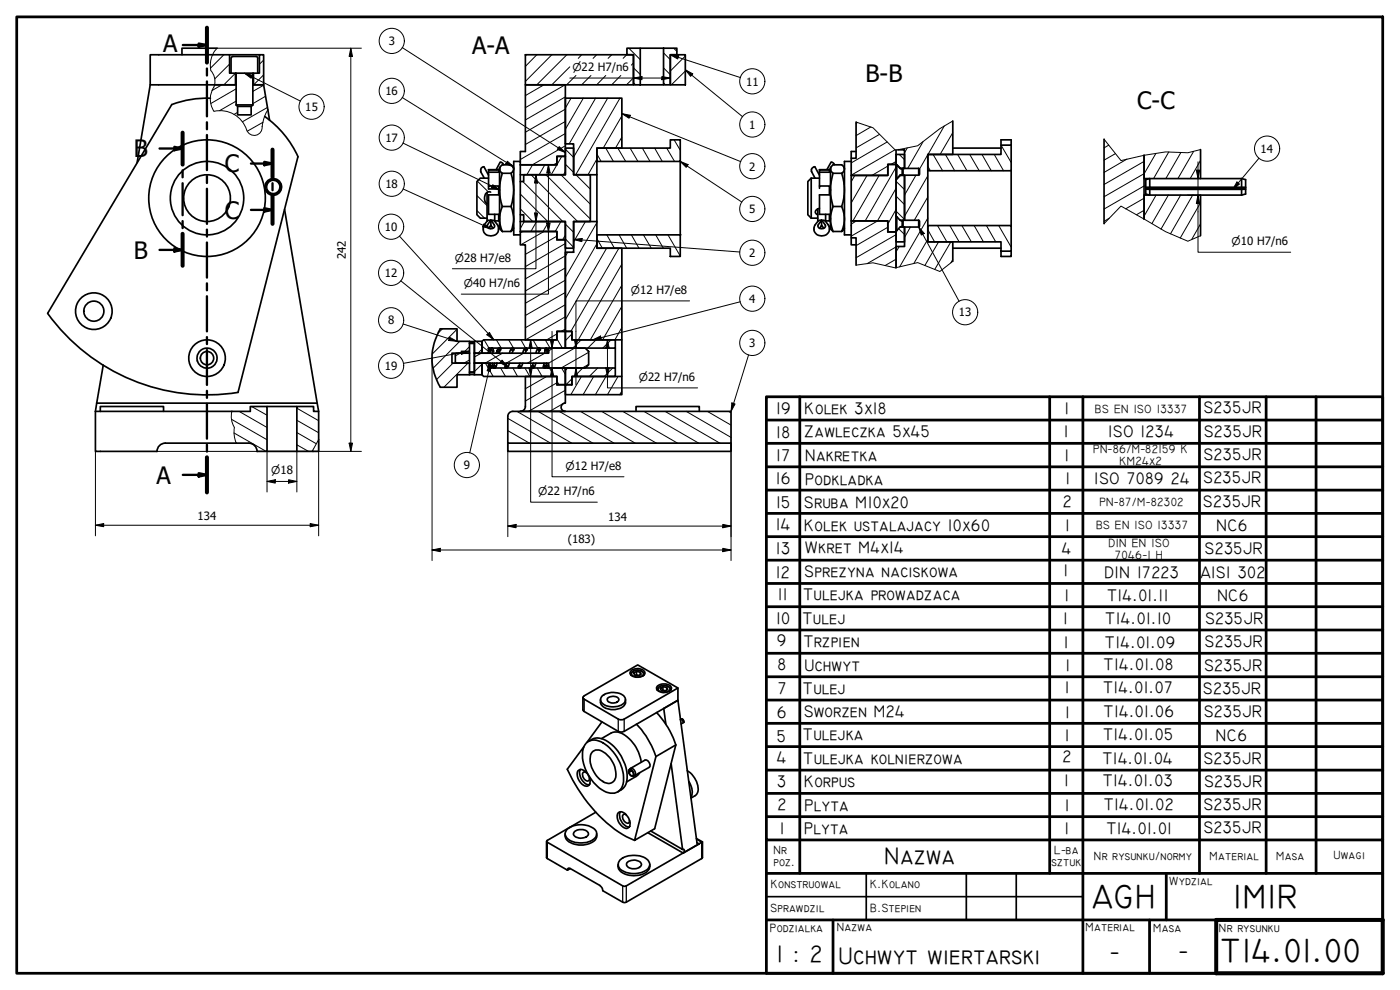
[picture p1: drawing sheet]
<svg xmlns="http://www.w3.org/2000/svg" width="420mm" height="297mm" viewBox="0 0 420 297" stroke-linecap="round" stroke-linejoin="round" font-family="sans-serif">
<!-- layer: Kreskowanie (ISO) -->
<g fill="none" stroke="#000" stroke-width=".3">
<path d="M67.2 16.4l-4 4M68.9 19.2l-4.4 4.5M79.1 18l-1.2 1.3M161.1 16.4l-3.4 3.5M165.6 16.4l-7.9 8M170.1 16.4l-9 9M174.6 16.4l-1.1 1.1M179.1 16.4l-1.1 1.1M183.6 16.4l-1.1 1.1M188.1 16.4l-1.1 1.1M188.7 14.5l3.5 3.4M190.1 18.8l-.6 .7"/>
<path d="M199.1 15.9l2.1 2M201.5 16.4l-.3 .4M202.2 14.5l.9 .9M205.7 16.8l-4.5 4.5M66.6 25.4l-3 1.8M70.7 22l-3.5 3.4M70.9 30.3l-5 2.9M70.9 26.7l-7.6 4.3M71.3 33.7l-1.1 .6M78.9 36.7l-4.7 2.7M79.1 22.5l-3 2.9M79.1 25.6l-3.2 1.8"/>
<path d="M79.7 28.9l-3.8 2.2M80.3 32.2l-7.6 4.4M163.3 25.4l-5.6 3.3M169.6 25.4l-11.9 6.9M169.7 36.4l-12 7M169.7 32.8l-12 6.9M169.7 29.1l-12 6.9M171 20.1l-5.4 5.3M171.4 29.4l-1.7 3M172.8 22.7l-2.7 2.7M175.1 29.4l-5.4 9.4M177.4 22.7l-2.8 2.7"/>
<path d="M178.8 29.4l-8 13.8M181.8 22.7l-2.7 2.7M182.4 29.4l-10.3 17.8-2.4-2.4M186.1 29.4l-13.3 23M186.3 22.7l-2.7 2.7M186.6 34.8l-5.6 9.6M190.1 23.4l-2.1 2M190.1 24.9l.7 .5M190.1 20.4l2.1 1.9M199.1 24.9l.6 .5M199.1 20.4l2.1 2M205.7 21.3l-4.2 4.1"/>
<path d="M257.4 36.8l-.5 .2M261.4 38.1l-4.5 2.6M283.4 37.8l-4.9 8.5M285.9 39.8l-3.8 6.5M143.1 58.7l3.1 3M143.3 54.3l3.3 3.3M156.1 58.2l8.3 8.3M156.1 49.5h.1M156.9 54.5l12 12M159.4 52.4l14 14.1M159.8 49.5l-1.7 2.9M163.5 49.5l-1.7 2.9"/>
<path d="M163.8 52.4l13.4 13.3M167.1 48.9l-1 .6M168.3 52.4l8.9 8.9M168.6 46.9l-3.2 5.5M169.7 43.7l-9.9 5.8M169.7 40.1l-13.6 7.8M169.7 49.3l2.4 2.4M169.7 51.5l-.6 .9M172.8 52.4l4.4 4.4M179.1 47.7l-2.6 4.7M179.1 46.2l1.3 2.2M181.8 44.4l2.3 4"/>
<path d="M185.4 44.4l2.4 4M186.6 41.1l-1.9 3.3M189.1 44.4l2.4 4M192.8 44.4l2.3 4M196.5 44.4l2.3 4M200.1 44.4l2.3 4M202.3 42l1.9 3.1M256.5 52.6l-1 1.9M260.2 52.6l-4.7 8.3M263.8 52.6l-7.8 13.7M264 40.3l-7.1 4.1M266.3 42.6l-10.8 6.3"/>
<path d="M266.4 49.8l-4.7 2.8M268.6 44.9l-13.1 7.7M268.9 48.4l-1.5 .9M268.9 58.9l2.6 2.5M268.9 54.4l2.6 2.5M268.9 50.2l-9.2 16.1M268.9 56.5l-5.6 9.8M269.9 46.3l1.6 1.6M272.3 44.4l-.8 1.4M274.9 52.6l-3.4 5.9M277.1 42.5l-4.7 8M278.4 46.4l-2.4 4.3"/>
<path d="M278.4 52.8l-6.9 12.1M278.4 59.1l-4 7M278.4 49.9l.8 1.3M280 46.3l2.9 4.9M283.7 46.3l2.8 4.9M285.9 46.2l-.1 .1M287.4 46.3l2.8 4.9M291 46.3l2.9 4.9M294.7 46.3l2.8 4.9M298.4 46.3l2.8 4.9M300.4 43.5l3.1 5.3M332.7 43.5l-1.4 .9"/>
<path d="M334.8 46.1l-3.5 2M338.2 47.7l-6.9 4M343.3 59.5l-5.5 3.2M343.3 55.8l-12 6.9M343.3 52.1l-12 6.9M343.3 48.4l-12 7M346.9 46l-3.6 6.2M347 58.5l-3.7 6.4M350.6 58.5l-4.9 8.6M350.8 45.6l-4.6 8M354.3 58.5l-5.9 10.3M354.4 45.8l-4.5 7.8"/>
<path d="M357.9 58.5l-6.6 11.7M358.2 45.5l-4.7 8.1M360.3 48.1l-3.1 5.5M143.1 63.2l2.3 2.3M156.1 62.7l3.8 3.8M156.9 69.5l-.8 .3M157.4 66.5l-1.3 2.1M161 66.5l-1.7 3M163.3 69.5l-7 4M164.7 66.5l-1.8 3M167.1 70.9l-9.4 5.4M168.3 66.5l-1.7 3"/>
<path d="M169.7 76.8l-12 6.9M169.7 73.1l-12 6.9M169.7 71.7l2.4 2.5M169.7 67.2l2.4 2.5M169.7 70.5l-.9 1.4M170.4 75.7l-.7 1.2M175.7 66.5l-3.6 6.1M179.1 66.8l-9.4 16.4M179.1 73.1l-9.4 16.5M179.1 71.6l1.7 2.9M182.1 74.5l-12.4 21.4M182.1 70.5l2.3 4"/>
<path d="M185.7 74.5l-14.4 24.9M185.8 70.5l2.3 4M186.6 79.2l-13.1 22.8M189.5 70.5l2.3 4M193.1 70.5l2.4 4M196.8 70.5l2.3 4M200.5 70.5l3.7 6.3M204.2 70.5h.1M257 66.3l-1.5 .9M263.4 66.3l-7.9 4.6M266.4 68.2l-9.5 5.5M268.9 77.8l-3.3 1.9"/>
<path d="M268.9 74.1l-8.7 5M268.9 70.4l-12 6.9M268.9 72.3l.2 .3M268.9 63.4l2.6 2.4M268.9 62.9l-2.5 4.3M268.9 69.2l-.2 .4M269.7 68.6l1.8 1.7M269.9 74l-1 1.6M273.2 68.1l-1.7 3.1M278.4 65.5l-8.4 14.6M278.4 71.8l-4.1 7.2M278.4 68.9l2.1 3.7"/>
<path d="M281.4 67.7l2.8 4.9M281.7 72.6l-4.1 7.1M285.1 67.7l2.7 4.9M285.4 72.6l-4.9 8.2M285.9 77.9l-.5 1M288.7 67.7l2.8 4.9M292.4 67.7l2.7 4.9M296 67.7l2.8 4.9M299.7 67.7l3.8 6.5M300.4 75.3l.1 .1M303.3 67.7l.2 .1M332.9 65.5l-1.6 .9"/>
<path d="M343.3 63.1l-2.2 1.3M360.3 60.8l-6.1 10.6M360.3 67.2l-2.7 4.7M132.8 98.7l-1.3 1.2M137.2 98.8l-7.5 7.4M169.5 99.4l.2 .2M169.7 98.7l-1.3 .7M169.7 95l-12 7M169.7 91.4l-12 6.9M169.7 87.7l-12 7M169.7 84.1l-12 6.9M169.7 80.4l-12 6.9"/>
<path d="M186.6 85.6l-9.4 16.4M186.6 91.9l-5.8 10.1M186.6 98.3l-2.1 3.7M136 109l-5 4.9M138 102.4l-8 8.1M138.1 106l-1.4 .8M140.5 109l-7.3 7.2M140.9 108l-1.6 1M140.9 104l-1.9 2M142.5 102.4l-.1 .1M144.5 106l-2.1 1.1M144.7 104.8l-1.3 1.2"/>
<path d="M144.7 109.3l-2.3 2.2M145.3 102l1.4 2.4M145.7 109l2.3 4M146.6 104.6l.6 .4M146.6 110l.3 .1M147 109.9l.6 .3M147.6 104.4l.4 .2M148.1 109.9l.6 .3M149 102l1.4 2.4M149.6 104.6l.6 .4M150.2 110.4l1.5 2.6M150.8 106l-5.2 3"/>
<path d="M151.6 109.9l.6 .3M152.7 102l1.4 2.4M153.6 104.6l.6 .4M153.9 110.4l1.4 2.6M155.6 109.9l.6 .3M156.3 102l1.4 2.4M157.2 106l-5.2 3M157.5 110.4l1.5 2.6M157.5 104.6l.7 .4M157.7 113h.1M159.5 109.9l.6 .3M160 102l1.4 2.4"/>
<path d="M161.2 110.4l1.5 2.6M161.5 104.6l.6 .4M163.2 109.8l.6 .3M163.5 106l-5.2 3M163.6 102l1.5 2.4M163.7 104.6l.6 .4M164.1 113l-6.4 3.6M164.1 110.3l.2 .1M164.9 110.4l1.4 2.6M166.1 104.4l-1.4 .9M167.1 114.9l-9.4 5.4M167.1 100.2l-3 1.8"/>
<path d="M167.1 114.3l.7 1.1M167.1 101.6l1.7 2.8M168.5 110.4l1.2 1.9M169.7 117.1l-11.1 6.3M170.4 110.4l-.7 .8M171.6 113.7l-1.7 1.7M171.6 100.2l-1.9 2M172.5 104.4l-7.8 4.6M174.4 102l-2.5 2.4M174.5 113l-3.2 5.4M174.9 110.4l-2.5 2.6M176.7 109.3l-1.9 1.1"/>
<path d="M176.7 105.7l-8.3 4.7M178.2 113l-3.2 5.4M178.9 102l-2.5 2.4M179.4 110.4l-2.6 2.6M181.9 113l-3.2 5.4M183.4 102l-2.5 2.4M183.9 110.4l-2.5 2.6M185.5 113l-3.2 5.4M186.6 117.3l-.6 1.1M69.5 125.8l10.6 6.1M70.2 129.9l9.7 5.5M71.8 123.4l8.3 4.9"/>
<path d="M75.5 122l4.6 2.6M89.1 133.5l3.5 1.9M89.1 129.8l5.8 3.3M89.1 126.1l6.5 3.7M89.1 122.5l6.5 3.7M152.4 132.8l.1 .2M152.4 129.2l6.5 3.8M152.4 125.5l12.8 7.5M155.1 123.4l16.5 9.6M161.5 123.4l16.4 9.6M167.8 123.4l16.5 9.6M169.7 120.7l-4.7 2.7"/>
<path d="M174.2 123.4l16.4 9.6M180.5 123.4l16.5 9.6M186.9 123.4l16.4 9.6M193.2 123.4l16.5 9.6M199.6 123.4l16.4 9.6M205.9 123.4l13.5 7.8M212.3 123.4l7.1 4.2M218.6 123.4l.8 .5"/>
</g>
<!-- layer: Linia przerwania (ISO) -->
<path d="M63.8 16.4l-.5 1.3a5.6 5.6 0 0 0 1 5.2 5.6 5.6 0 0 1-.9 4.8 6.7 6.7 0 0 0 .8 5.7 8.4 8.4 0 0 1 9.8 5.6M65.2 14.5l-1.4 1.9M78.7 37.9a2.38 2.38 0 0 1-1.9 2.7 2.38 2.38 0 0 1-2.8-1.6M80.4 32.9l-1.2 2.6-.5 2.5M285.9 36.3l-3.8 2.3-6.7 5.1-6.7 1.4-6.7-6.8-5.1-1.7M331.3 41.8l5.1 6.4 6.9-1.6 6.5-1 6.7 .2 3.8-.9M285.9 78.4l-3.8 3.1-6.7-2.7-6.7 1.6-6.7-1.5-5.1 .7M331.3 67.1l5.1-5.3 13.4 7.7 6.7 2.9 3.8-1.7M69.6 123.4l-.2 1.4 .1 1.4 .8 2M70.3 128.2v2.1l.6 2.7M95.6 131.9l-1.9 3.5" fill="none" stroke="#000" stroke-width=".3"/>
<!-- layer: Widoczne (ISO) -->
<g fill="none" stroke="#000" stroke-width=".51">
<path d="M65.2 14.5h-10.6v1.9M68.9 16.4v5.6h.4M69.3 17.4v4.6M76.8 16.9h-6.9l-.5 .5M76.9 16.9l.4 .5M77.3 17.4v4.6M77.9 16.4h-32.8v9M157.7 16.4h32.4v9h-32.4zM188.2 14.5h4v10.9h-2.1v-9h-1.9zM192.2 14.5h6.9M199.1 14.5h4v1.9h-1.9v9h-2.1zM201.2 16.4h4.5v9h-4.5z"/>
<path d="M45.1 25.4h25.8M45.1 25.4l-4 23.4M63.2 29.5a30 30 0 0 0-11.6 1.9l-37.3 62.6M69.3 22h8M70.7 22v3.4h-6.3M70.8 22l.1 9.5M70.9 31.5l.4 .4h4.1l.5-.4M70.9 31.5h5M71.3 31.9v2.6h4.1v-2.6M75.9 25.4h3.2l1.8 10.7M75.9 22v9.5M76.1 22v3.4h3v-9h-1.2v5.6h-.6"/>
<path d="M79.4 34.9a30 30 0 0 1 10.1 12.2l-18.1 70.6M169.7 29.4h16.9v15h-7.5v8h-7v-9.2h-2.4zM192.2 25.4h6.9M256.9 36.6v10.9h-1.4v23.9h1.4v8.2M285.9 36.3v10h-7.5v26.3h7.5v5.8M79.5 56.2h.5a2 2 0 0 1 2.8-2 2 2 0 0 1 .6 3.3 2 2 0 0 1-3.3-.8M79.8 56.2a2.19 2.19 0 0 1 3-2.1 2.19 2.19 0 0 1 .7 3.6 2.19 2.19 0 0 1-3.6-.9M80.1 56.7l-.5 .1M146.2 57.7v8.7M146.6 51h3.1v.7h-3.1zM146.6 52.6l-1.4-2.6-.5 .2a1.18 1.18 0 0 0-.4 1.3l1.1 2M146.6 53.5h-2.5l-1 1v9.9l1 1.1h2.1"/>
<path d="M146.6 50.9v.1M146.6 51.7v4.1M146.6 50.9h3.3M147.3 57.6a1.59 1.59 0 0 0-1.6 .6 1.59 1.59 0 0 0-.3 1.6l.4 1 .4 .3M149.7 56.7h-3.1v-.9h3.1v2.7h-3.1v5.8h3.1v2h-1.2M150.1 50.2l-.2 .3v17.9l.8 1.1M150.7 52h2.7M151.1 49.5l-.4-.6-.6-.3-1.2 2.3M154 50.2l.2 .3M154.2 48.4h1.9v22.1h-1.9zM156.1 48.4v-2.9h1.6v-20.1h12v21.5h-2.6v2.6h-11h11v-2.6h2.6v5.5h-13.6M156.1 54.5h1.1v-2.1h12.5v-8h2.4v8h5.1v14.1h-5.1v8h-2.4v-8h-12.5v-2.1h-1.1"/>
<path d="M179.1 44.4h22.1v-2.4h3v6.4h-25.1zM179.1 52.4v14.1M204.2 48.4v22.1M243.5 53.5l-1.1 1v9.9l1.1 1.1M243.5 53.5v12M243.5 53.5h2.4M245.9 51h3v.7h-3zM245.9 56.5v-.7h3v2.7h-3v5.8h3v2h-1.1M245.9 52.6l-1.4-2.6-.5 .2a.99 .99 0 0 0-.4 1.3l1 2M245.9 50.9h3.3M245.9 50.9v.1M245.9 51.7v4.1"/>
<path d="M249.4 50.2l-.2 18.2 .8 1.1M250 52h2.6M250.4 49.5l-.3-.6-.7-.3-1.2 2.3M253.3 50.2l.1 .3M255.5 48.4h-2.1v22.1h2.1M256.9 45.5h-1.4v2M268.9 45v4.3h-2.5v3.3h-10.9h10.9v-3.3h2.5v20.3h-2.5v-3.3h-10.9h10.9v3.3h2.5v10.7v-6.3h2.6v-5.9v4.5h-2.6v-3.2l.3-.3M268.9 49.2l1.2 1.3M268.9 46.3h2.6v4.2h-1.4M269.1 49.5v4.1M269.5 44.9h2v5.6M270.1 50.5l-1.1-1 .1 4.1"/>
<path d="M270.1 52.6l-1.2 1.3v10.9l.3 .3M270.1 52.6l-1 1M270.1 52.6h.1M270.2 50.5l.3 .2M270.5 50.7h.3M270.5 52.4h.3M270.5 52.4l-.3 .2M270.8 50.7v1.7M270.8 52.4l.2 .2M271 50.5v2.1M271 50.5h4.7M271 52.6h4.7"/>
<path d="M271 50.5l-.2 .2M271.5 52.6v13.5v-13.5h-1.4M275.7 50.5l.3 .3v1.5l-.3 .3M275.7 50.5v2.1M278.4 46.3h22v-2.8h3.1v7.7h-25.1zM285.9 44.4h14.5M300.4 43.5v-1.5h3.1v1.5M303.5 51.2v16.5M331.3 41.8v25.3M343.9 56.7l29.9 .1zM343.9 56.2h1.2M345 53.6l-1.1 .3v4.3l1.1 .3"/>
<path d="M345.1 56.2h28.7M345.1 53.6v2.6M345.1 56.8v1.7M360.3 44.9v8.7h-17v-7v19.1v-7.2h17v12.2M360.3 58.5h12.3M360.3 53.6h12.3M372.6 53.6v2.6M372.6 56.8v1.7M372.6 53.6l1.2 .3v4.3l-1.2 .3M85.4 62.9l9.8 58.1M146.7 68.5l.6-.9 .7 .9M146.9 66.1l-.5 .1a2.8 2.8 0 0 0-1.3 3.1 2.38 2.38 0 0 0 2.4 1.5 2.38 2.38 0 0 0 2.1-1.9 3 3 0 0 0-1.6-2.8h-.4"/>
<path d="M147.1 67.9h.4M147.3 66l1.2 1.8a1.2 1.2 0 0 1-1.2 .8 1.2 1.2 0 0 1-1.1-.8l1.1-1.8v1.6M148.5 64.3v2.1M149.5 67.9h.4M150.7 62a15.5 15.5 0 0 1 0-10 1.39 1.39 0 0 1-.8-1.3 1.39 1.39 0 0 1 .8-1.2h2.7a1.39 1.39 0 0 1 .8 1.2 1.39 1.39 0 0 1-.8 1.3 15.5 15.5 0 0 1 0 10 8.9 8.9 0 0 1 0 7.5l.8-1.1M150.7 62a8.9 8.9 0 0 0 0 7.5M150.7 62h2.7M150.7 69.5h2.7M156.1 66.5h13.6v5.4h-2.6v-2.4h-11h11v2.4h2.6v27.5h-2.6v2.6h-9.4v-28.5h-1.6v-3M172.1 66.5h7v8h7.5v27.5h-15v-2.6h-1.9v-23.7h2.4zM179.1 70.5h25.1v6.4h-3v-2.4h-22.1zM243.5 65.5h1.9"/>
<path d="M245.4 62.7v3.7M245.9 62.5a1.01 1.01 0 0 0-1.1 .6 1.01 1.01 0 0 0 .3 1.2l.3 .1M246 68.5l.6-.9 .6 .9M246.3 66.1h-.4a2.64 2.64 0 0 0-1.6 2.3 2.3 2.3 0 0 0 2.6 2.4 2.3 2.3 0 0 0 1.9-2.9 2.52 2.52 0 0 0-1.5-1.8h-.3M246.4 67.9h.4M246.6 66l1 1.5a1.05 1.05 0 0 1-1 1.1 1.05 1.05 0 0 1-1-1.1l1-1.5v1.6M247.8 64.3v2.1M248.8 67.9h.4M250 62a16.7 16.7 0 0 1 0-10 1.44 1.44 0 0 1 0-2.5h2.6a1.39 1.39 0 0 1 .8 1.2 1.39 1.39 0 0 1-.8 1.3 15.5 15.5 0 0 1 0 10 8.9 8.9 0 0 1 0 7.5l.8-1.1M250 62a9.6 9.6 0 0 0 0 7.5M250 62h2.6M250 69.5h2.6"/>
<path d="M255.5 71.4v2.1h1.4M269.1 65v4.2M270.1 66.1l-1.1-1.1 .1 4.2M270.1 68.1l-1 1.1M270.2 66l.3 .2M270.3 68.1h.6M270.3 66.2h.6M270.5 66.2h.3M270.5 68h.3M270.5 68l-.3 .1M270.8 66.2v1.8M270.8 68l.2 .1"/>
<path d="M271 66.1v2M271 66.1h4.7M271 68.1h4.7M271 66.1l-.2 .1M275.7 66.1l.3 .2v1.6l-.3 .2M275.7 66.1v2M278.4 67.7h25.1v7.7h-3.1v-2.8h-22zM285.9 74.5h14.5M300.4 75.4v1.5h3.1v-1.5M14.3 94.1a59 59 0 0 0 57.2 23.6M169.7 99.4h1.9v2.6h13.1v2.4h-15zM31 109.5l-2 11.5"/>
<path d="M135.6 106h5.3h-4l-.2 .2v2.5l.2 .3h4h-5.3zM140.9 112.4h1.5M140.9 102.4h1.5M142.4 103h-1.5v-.6h-3.7v-3.7h-5.1a16.7 16.7 0 0 0 0 17.5h5.1v-3.8h3.7v-.8h1.5v-8.6l-.1-.1h-1.3l-.1 8.7 .1 .2h1.3l.1-.2M142.4 106h22.3v-1.6h10.9l1.1 1.1v4l-1.1 .9h-10.9v-1.4h-22.3zM142.4 102.4h2.3v3.6h-2.3zM142.4 109h2.3v3.4h-2.3zM144.7 109h1.9v1.4h23.1v5h-2.6v-2.4h-21.9l-.5-.6zM144.7 102.4l.5-.4h21.9v-2.6h2.6v5h-23.1v1.6h-1.9zM146.6 104.5l.6 .1 .1 .4-.3 .2-.4-.1zM146.6 109.7l.3 .4-.3 .3zM146.9 109.9l.1-.9-.1 1.2-.3 .2"/>
<path d="M147.2 105l-.1 1M147.6 104.4l-.3 .4-.1 1.2M147.8 109l-.2 1.2-.3 .2M148 105l-.1 1M148.4 109l-.2 .8M149 106l.2-.9 .2 .4h.5l-.2 .5M149.1 109l-.3 1.2-.4 .2M149.1 109h.1M149.2 109h-.1M149.9 104.4l-.3 .1-.4 .6M150.1 105.2l-.2 .3M152.1 109l-.3 .7"/>
<path d="M152.9 109l-.2 .5a.98 .98 0 0 1-.8 .9M153.9 104.4l-.7 .6-.3 1M154 105.2l-.3 .8M156.1 109l-.3 .7M156.9 109l-.2 .5a.98 .98 0 0 1-.8 .9M157.9 104.4a.98 .98 0 0 0-.9 1l-.2 .6M158 105.2l-.3 .8M160.1 109l-.3 .7M160.8 109l-.1 .5a.98 .98 0 0 1-.9 .9M161.8 104.4l-.6 .6-.4 1M161.9 105.2l-.3 .8M163.3 109.7h.3l.2 .4-.4 .3"/>
<path d="M163.3 109l-.2 .8M164 104.4l-.4 .4-.1 1.2M164 109.8l.5-.1 .2 .6h-.6zM164 109l-.2 1.2M164.1 109l-.1 .9M164.3 105.2v.8M164.3 105l-.1 1M164.7 105l-.4 .1 .4 .5M164.7 110.3l-.3 .1M169.7 110.5l15-.1v2.6h-13.1v2.4h-1.9zM171.6 113h15v5.4h-16.9v-3h1.9zM184.7 104.4v6"/>
<path d="M186.6 102v11M28.6 123.4h46.5v-1.4h5v13.4h-3M28.6 123.4v12l18.5 .1a2.51 2.51 0 0 1 2.5-2.5h25M29 121h66.2l.4 2.4M29 121l-.4 2.4M30.1 123.4v-1.4h19v1.4M74.6 133a2.51 2.51 0 0 1 2.6 2.5M80.1 135.4h15.5v-12h-1.5v-1.4h-5v13.4M80.1 122h9M152.4 133v2.4h67v-2.4M153.9 123.4a1.49 1.49 0 0 0-1.5 1.5v8.1h67v-9.6h-65.5M157.7 122v-9h9.4v2.4h2.6v5.6a1.24 1.24 0 0 0-1.3 1.2 1.24 1.24 0 0 0 1.2 1.2h-13.5"/>
<path d="M157.7 121.9a1.49 1.49 0 0 1-1.5 1.5M190.9 123.4v-1.4h19v1.4M180.2 209.9a2.55 2.55 0 0 0 2.6 2.9 4.5 4.5 0 0 0 4.9-1.7v-1.2M180.6 209a5.3 5.3 0 0 1 6.8 0 1.62 1.62 0 0 1-1 2.6 5.2 5.2 0 0 1-5.9-.9l-.3-.7zM180.7 216.6l-4.6 6.1M182.4 209.5a2.33 2.33 0 0 1 3.3 .3 1.97 1.97 0 0 1-3.5 .2zM189.3 202.5a2.09 2.09 0 0 1 3.4-1.1l.5 .4 .1 .7M189.4 201.2a2.76 2.76 0 0 1 4.1 .7 2.47 2.47 0 0 1-3.6 1l-.6-.4-.3-.5zM190.2 201.9l.8-.4 1.2 .2 .2 .6-.8 .4-1.1-.1zM191 217.3a26.4 26.4 0 0 1 5.8 9.7M191 201.5v1l-.2 .1M191 202.5l.8 .2"/>
<path d="M192.2 201.7v.8M197 213.8a25.2 25.2 0 0 1 5.8 9.7M197.3 207.1a1.89 1.89 0 0 1 2.7-1.4l1.1 .7 .2 .7M197.4 205.8a2.85 2.85 0 0 1 4.1 .6 2.58 2.58 0 0 1-3.6 1.1l-.8-.6-.1-.6zM198.2 206.6l.7-.6 1.2 .2 .3 .7-.8 .5-1.2-.2zM198.9 206l-.1 1.2M198.9 207.1l.8 .1M199.8 217.3l-.6-4.7 4.3-2.5 5.7 42.7M200.1 206.2v.9M203.5 206.4l-16.7 9.5-1.3-.1-10.2-6-.3-.3v-.4l16.4-9.6 12.1 6.9v3.7l-16.7 9.5-1.3-.2-10.4-6.1-.2-.3v-3.7M204.6 215.8h.1a.71 .71 0 0 1 .5 .8zM204.6 215.8l-.4 .1 .5-.1"/>
<path d="M205.2 216.8l-.8 .4M173.4 231.3a1.63 1.63 0 0 1 2.6 .5 3.4 3.4 0 0 1 .8 3.8 1.79 1.79 0 0 1-2.6-.9 3.5 3.5 0 0 1-.8-3.4zM174.2 230.9a3.6 3.6 0 0 0 2.6 4.6M175.3 224l-5.1 6.8a45.3 45.3 0 0 0 17.8 20.3l2.4 1M175.9 223a4.2 4.2 0 0 1 5.7 .3 12.9 12.9 0 0 1 5.4 11.9 3.6 3.6 0 0 1-5.7 2.1 13.2 13.2 0 0 1-6.4-12.1l.4-1.2zM176 231.8a.7 .7 0 0 0-1 0 .7 .7 0 0 0-.1 .9 1.69 1.69 0 0 0 1.6 1.6l.3-.3 .1-.5M176.6 222.4a4.9 4.9 0 0 1 6.4 .5 13.1 13.1 0 0 1 5 11.8l-.4 1.1a4.6 4.6 0 0 1-2.2 1.8M177.7 225.7a2.81 2.81 0 0 1 4 .3 7.7 7.7 0 0 1 2.9 7.7 2.25 2.25 0 0 1-3.6 .8 7.9 7.9 0 0 1-3.6-8.4zM180.5 221.6l2.9-1.7a4.9 4.9 0 0 1 5.4 1.8 12 12 0 0 1 3.6 7M188.7 231.5l.1-.4a1.01 1.01 0 0 1 1.1 .2 1.01 1.01 0 0 1 .2 1.1 .67 .67 0 0 1-.8 .4 .67 .67 0 0 1-.5-.8l-.1-.2M188.8 231a1.11 1.11 0 0 1 1.3-.2 1.11 1.11 0 0 1 .6 1.2l-.2 .7-.6 .2M189.2 230.6l4.3-2.5a1.43 1.43 0 0 1 1.3 2.1l-4.4 2.5"/>
<path d="M189.6 231.3l-.9 .5 .8-.7-.8 .4v-.4a1.05 1.05 0 0 1 1.5 1 .62 .62 0 0 1-.5 .8 .62 .62 0 0 1-.7-.6l-.3-.5M192 231.9l-1.1 1.1-2.9 1.6M196.8 227l6-3.5-6.3 25.2-6.1 3.4zM201.4 229.2l3.5 25.7-9.6-5.5M206.2 231.3a6.5 6.5 0 0 1 3.2 6.5 2.98 2.98 0 0 1-2 1.6M206.7 234.4a4.7 4.7 0 0 1 .6 4.9M164 252.5l.1 5 6.2 3.6M169.6 250.2a3.2 3.2 0 0 0 3.4 3.2 5.8 5.8 0 0 0 5.9-1.8l.2-1.4M170.2 248.8a6.7 6.7 0 0 1 8.6 .4 2.02 2.02 0 0 1-1.1 2.9 7.1 7.1 0 0 1-7.5-.6l-.6-1.1zM172.5 249.5a2.76 2.76 0 0 1 4.1 .6 2.51 2.51 0 0 1-3.7 1.1l-.8-.7v-.5zM178.8 243.7l-14.7 8.5v.3l23 13.4 .9-.1 22.8-13.2-1.8-1M185.4 244a1.57 1.57 0 0 1 2.6 .5 2.71 2.71 0 0 1 .5 3.9 2.3 2.3 0 0 1-2.6-1.4l-.6-1.4z"/>
<path d="M185.5 259.4a2.97 2.97 0 0 0 2.8 3.1 6.1 6.1 0 0 0 6.5-1.7l.2-1.4M186.1 258a7 7 0 0 1 8.3 0 2.13 2.13 0 0 1-1.3 3.5 6.6 6.6 0 0 1-7.3-1.2l-.3-1.1zM186.2 243.6a3.6 3.6 0 0 0 2.6 4.5M188 244.5a.7 .7 0 0 0-1 0 .7 .7 0 0 0-.1 .9 1.6 1.6 0 0 0 1.8 1.5l.2-.8M188.3 258.7a2.85 2.85 0 0 1 4.2 .6 2.58 2.58 0 0 1-3.7 1.1l-.7-.7-.1-.5zM194.4 249.9l10.6 6.1M204.9 254.9a.55 .55 0 0 1 .5 .4 .55 .55 0 0 1-.4 .7M209.2 252.8l.1 .4h.5M209.2 252.8l.6 .4M209.8 253.2l-4.8 2.8M210.8 252.6l-.1 4.9-23.2 13.3-.6-.1-6-3.4-.2-.9-.7-.7-8.9-5.1-.8 .5M171.1 260.6l-.5-.1-.3 .6"/>
<circle cx="62.1" cy="59.5" r="17.5"/>
<circle cx="62.1" cy="59.5" r="7"/>
<circle cx="62.1" cy="59.5" r="11"/>
<circle cx="82" cy="56.1" r="2.51"/>
<circle cx="28.2" cy="93.4" r="5.5"/>
<circle cx="28.2" cy="93.4" r="3"/>
<circle cx="62.1" cy="107.5" r="5.5"/>
<circle cx="62.1" cy="107.5" r="2"/>
<circle cx="62.1" cy="107.5" r="3"/>
<circle cx="147.3" cy="110" r=".38"/>
<circle cx="147.7" cy="104.8" r=".38"/>
<circle cx="148.4" cy="110" r=".36"/>
<circle cx="149.9" cy="104.8" r=".36"/>
<circle cx="151.9" cy="110" r=".38"/>
<circle cx="153.9" cy="104.8" r=".38"/>
<circle cx="155.9" cy="110" r=".36"/>
<circle cx="157.8" cy="104.8" r=".38"/>
<circle cx="159.9" cy="110" r=".38"/>
<circle cx="161.8" cy="104.8" r=".38"/>
<circle cx="163.4" cy="110.1" r=".36"/>
<circle cx="164" cy="104.8" r=".38"/>
</g>
<g fill="none" stroke="#000" stroke-width=".38">
<path d="M175.3 209.8v3.7M185.5 215.8v3.6M187.3 215.8v3.6M189.3 202.3l.1 .3M189.8 201.6a1.95 1.95 0 0 1 3.2 .7 2.09 2.09 0 0 1-3.5-.3zM193.3 202.3v.3M197.3 206.9v.2M197.6 206.4a2.23 2.23 0 0 1 3.4 .3 2.07 2.07 0 0 1-3.5 .2zM201.3 206.9l-.1 .2M204.7 215.8l-.5 .1M164.3 252.7v4.9M209 251.8l1.6 .9v4.9"/>
<path d="M186.9 265.8v4.9M188 265.8v4.9"/>
</g>
<!-- layer: Widoczne (ISO) -->
<g fill="#000">
<circle cx="142.4" cy="109" r=".25"/>
<circle cx="142.4" cy="106" r=".25"/>
<circle cx="148" cy="105.3" r=".25"/>
<circle cx="163.5" cy="105.2" r=".25"/>
</g>
<!-- layer: Linia przekroju (ISO) -->
<g fill="none" stroke="#000" stroke-width=".7">
<path d="M54.9 13.5h7.2M59.6 13.1l2.5 .4-2.5 .5zM62.1 8.3v10.5M54.8 39.8v9.6M62.1 20.6v2.1M62.1 24.4v10.5M62.1 36.7v2.1M47.9 44.6h6.9M52.3 44.1l2.5 .5-2.5 .5zM54.8 51.1v2.1M54.8 55v9.6M62.1 40.5v10.5"/>
<path d="M62.1 52.8v2.1M62.1 56.6v10.6M75.3 49.1h6.5M79.3 48.6l2.5 .5-2.5 .5zM81.8 44.9v8.3M81.8 55v2.1M81.8 58.9v8.3M47.9 75h6.9M52.3 74.5l2.5 .5-2.5 .5zM54.8 66.3v2.1M54.8 70.2v9.5M62.1 68.9v2.1"/>
<path d="M62.1 72.8v10.5M75.3 63h6.5M79.3 62.5l2.5 .5-2.5 .5zM62.1 85v2.1M62.1 88.9v10.5M62.1 101.1v2.1M62.1 105v10.5M62.1 117.3v2.1M62.1 121.1v10.5M62.1 133.4v2.1M62.1 137.2v10.6M54.9 142.5h7.2"/>
<path d="M59.6 142l2.5 .5-2.5 .5z"/>
</g>
<path d="M62.1 8.3v10.5M54.8 39.8v9.6M81.8 44.9v8.3M81.8 58.9v8.3M54.8 70.2v9.5M62.1 137.2v10.6" fill="none" stroke="#000" stroke-width="1.2"/>
<path d="M59.6 13.1l2.5 .4-2.5 .5zM52.3 44.1l2.5 .5-2.5 .5zM79.3 48.6l2.5 .5-2.5 .5zM52.3 74.5l2.5 .5-2.5 .5zM79.3 62.5l2.5 .5-2.5 .5zM59.6 142l2.5 .5-2.5 .5z" fill="#000"/>
<!-- layer: Obramowanie (ISO) -->
<path d="M5 5.1h410v286.9h-410z" fill="none" stroke="#000" stroke-width=".83"/>
<g fill="none" stroke="#000" stroke-width=".83">
<path d="M240 119v143.1M315 119v143.1M325 119v173M360 119v143.1M380 119v143.1M395 119v143.1M230 126h185M230 133h185M230 140.1h185M230 147.1h185M230 154h185M230 161h185"/>
<path d="M230 168.1h185M230 175.1h185M230 182h185M230 189h185M230 196h185M230 203.1h185M230 210h185M230 217h185M230 224h185M230 231.1h185M230 238h185M230 245h185"/>
<path d="M230 252v40h135M415 252h-185v-133h185v143.1M230 262.1h185v13.9M230 276h135M250 276v16M345 276v16M350 262.1v13.9"/>
</g>
<path d="M230 269h95M260 262.1v13.9M290 262.1v13.9M305 262.1v13.9" fill="none" stroke="#000" stroke-width=".51"/>
<path d="M365 276h50v16h-50z" fill="none" stroke="#000" stroke-width="1.2"/>
<!-- layer: Wymiar (ISO) -->
<g fill="none" stroke="#000" stroke-width=".3">
<path d="M65.2 14.5h43.3M105.3 14.5l.5 2.4h-1zM105.3 14.5v120.9M171 23.4h30.2M190.1 23.4l2.6-.4v.9zM198.6 23l2.6 .4-2.6 .5zM160.8 52.4l.6 2.5h-1zM160.8 52.4v28.2h-25M164.6 49.5l.5 2.4h-1zM164.6 49.5v38.8h-26.2M356.4 53.6h3.9M356.4 58.5h3.9"/>
<path d="M359 51h1l-.5 2.6zM359.5 58.5l.5 2.6h-1zM359.5 48.6v27.1h27.8M160.4 63.9h1l-.6 2.6zM164.1 66.9h1l-.5 2.6zM165.7 99.4v43.7h21.6M206.9 90.3h-34.1v25.1M129.7 107.4v60.8M158.7 110.4h1l-.4 2.6zM159.3 102l.4 2.4h-1zM159.3 102v48.7h20M165.2 102h1l-.5 2.4z"/>
<path d="M165.7 110.4l.5 2.6h-1zM172.4 102h1l-.6 2.4zM172.8 110.4l.6 2.6h-1zM181.8 110.4h1l-.5 2.6zM182.3 102l.5 2.4h-1zM182.3 102v14.4h27.1M28.6 135.4v25.4M47.1 135.4h61.4M80.1 135.4v12.2M89.1 135.4v12.2M95.6 131.9v28.9M104.8 133h1l-.5 2.4z"/>
<path d="M152.4 133v28M219.4 133v35.2M28.6 157.6l2.5-.5v.9zM28.6 157.6h67M80.1 144.4l2.5-.5v1.1zM80.1 144.4h9M86.6 143.9l2.5 .5-2.5 .6zM93.1 157.1l2.5 .5-2.5 .4zM152.4 157.8l2.5-.5v1.1zM152.4 157.8h67M216.9 157.3l2.5 .5-2.5 .6zM129.7 165l2.4-.5v1z"/>
<path d="M129.7 165h89.7M216.9 164.5l2.5 .5-2.5 .5z"/>
</g>
<g fill="#000">
<path d="M105.3 14.5l.5 2.4h-1zM190.1 23.4l2.6-.4v.9zM198.6 23l2.6 .4-2.6 .5zM160.8 52.4l.6 2.5h-1zM164.6 49.5l.5 2.4h-1zM359 51h1l-.5 2.6zM160.4 63.9h1l-.6 2.6zM164.1 66.9h1l-.5 2.6zM359.5 58.5l.5 2.6h-1zM158.7 110.4h1l-.4 2.6zM159.3 102l.4 2.4h-1zM165.2 102h1l-.5 2.4z"/>
<path d="M165.7 110.4l.5 2.6h-1zM172.4 102h1l-.6 2.4zM172.8 110.4l.6 2.6h-1zM181.8 110.4h1l-.5 2.6zM182.3 102l.5 2.4h-1zM104.8 133h1l-.5 2.4zM28.6 157.6l2.5-.5v.9zM80.1 144.4l2.5-.5v1.1zM86.6 143.9l2.5 .5-2.5 .6zM93.1 157.1l2.5 .5-2.5 .4zM152.4 157.8l2.5-.5v1.1zM216.9 157.3l2.5 .5-2.5 .6z"/>
<path d="M129.7 165l2.4-.5v1zM216.9 164.5l2.5 .5-2.5 .5z"/>
</g>
<!-- layer: Symbol (ISO) -->
<g fill="none" stroke="#000" stroke-width=".3">
<path d="M120.7 14.3l49 31.5M201.2 16.4l2.5 .3-.3 1zM201.2 16.4l21 6.9M73.3 22l2.5 .6-.4 .9zM73.3 22l16.9 8.3M120.7 29.3l33.5 20.8M186.6 34.1l2.6 .5-.4 .9zM186.6 34.1l35.7 14.4M205.7 20.9l2.2 1.2-.6 .8zM205.7 20.9l17.2 14.1M120.9 42.9l29 14.1M121 56.7l26.3 11.9"/>
<path d="M147.9 55.4l2 1.6-2.5-.6zM152.3 48.4l1.9 1.7-2.4-.9zM167.8 44l1.9 1.8-2.4-1zM204.2 48.4l2.3 1-.6 .8zM204.2 48.4l18.4 12.2M371.2 54.6l.8 .6-2 1.6zM377.8 47.5l-7.8 9.3M119.9 70.9l28.3 31.1M145.2 67.2l2.1 1.4-2.5-.5zM172.1 71.9l2.6-.3-.1 .9zM172.1 71.9l50 3.7M275.7 68.1l1.7 1.9-.9 .5z"/>
<path d="M275.7 68.1l12.1 22.3M120.3 84.3l32 25.7M121 97.2l16.2 5.2M222.2 90.5l-44.3 11.5M134.9 101.2l2.3 1.2-2.6-.2zM138.4 105.3h2.5l-2.3 1zM140.9 105.3l-19.8 3.7M146.1 100.4l.8-.7 1.3 2.3zM147.3 109l-.1 2.5-1-.3zM147.3 109l-6.3 26.9M150.7 108.1l1.6 1.9-2.2-1.2zM177.9 102l2.3-1.2 .3 1z"/>
<path d="M224.7 106.5l-5.3 16.9M219.6 120.9l1 .3-1.2 2.2z"/>
<circle cx="117.6" cy="12.3" r="3.8"/>
<circle cx="93.5" cy="32" r="3.8"/>
<circle cx="117.6" cy="27.3" r="3.8"/>
<circle cx="225.8" cy="24.4" r="3.8"/>
<circle cx="225.8" cy="37.4" r="3.8"/>
<circle cx="117.6" cy="41.3" r="3.8"/>
<circle cx="117.6" cy="55.1" r="3.8"/>
<circle cx="225.8" cy="49.9" r="3.8"/>
<circle cx="380.3" cy="44.6" r="3.8"/>
<circle cx="117.4" cy="68" r="3.8"/>
<circle cx="225.8" cy="75.8" r="3.8"/>
<circle cx="225.8" cy="62.7" r="3.8"/>
<circle cx="117.4" cy="81.9" r="3.8"/>
<circle cx="117.4" cy="96.1" r="3.8"/>
<circle cx="225.8" cy="89.6" r="3.8"/>
<circle cx="289.7" cy="93.7" r="3.8"/>
<circle cx="117.4" cy="109.7" r="3.8"/>
<circle cx="225.8" cy="102.9" r="3.8"/>
<circle cx="140.1" cy="139.5" r="3.8"/>
</g>
<g fill="#000">
<path d="M201.2 16.4l2.5 .3-.3 1zM73.3 22l2.5 .6-.4 .9zM186.6 34.1l2.6 .5-.4 .9zM205.7 20.9l2.2 1.2-.6 .8zM147.9 55.4l2 1.6-2.5-.6zM152.3 48.4l1.9 1.7-2.4-.9zM167.8 44l1.9 1.8-2.4-1zM204.2 48.4l2.3 1-.6 .8zM371.2 54.6l.8 .6-2 1.6zM145.2 67.2l2.1 1.4-2.5-.5zM172.1 71.9l2.6-.3-.1 .9zM275.7 68.1l1.7 1.9-.9 .5z"/>
<path d="M134.9 101.2l2.3 1.2-2.6-.2zM138.4 105.3h2.5l-2.3 1zM146.1 100.4l.8-.7 1.3 2.3zM147.3 109l-.1 2.5-1-.3zM150.7 108.1l1.6 1.9-2.2-1.2zM177.9 102l2.3-1.2 .3 1zM219.6 120.9l1 .3-1.2 2.2z"/>
</g>
<g font-size="10.2">
<text x="327.7" y="272.5">AGH</text>
<text x="370.1" y="272.3">IMIR</text>
<text x="366.3" y="288.7">T14.01.00</text>
</g>
<g font-size="7.2">
<text x="49" y="15.6">A</text>
<text x="141.7" y="16.2">A-A</text>
<text x="259.7" y="24.5">B-B</text>
<text x="341.2" y="32.6">C-C</text>
<text x="40.1" y="47.2">B</text>
<text x="67.5" y="51.7">C</text>
<text x="67.5" y="65.6">C</text>
<text x="40.1" y="77.6">B</text>
<text x="47" y="145.1">A</text>
<text x="265.5" y="259.2">Nazwa</text>
<text x="333.1" y="287.9">-</text>
<text x="353.7" y="287.8">-</text>
<text x="233" y="288.5">1 : 2</text>
<text x="251.7" y="289.2">Uchwyt wiertarski</text>
</g>
<g font-size="5.1">
<text x="232.9" y="124.3">19</text>
<text x="241.5" y="124.3">Kolek 3x18</text>
<text x="319.5" y="124.3">1</text>
<text x="361.3" y="123.9">S235JR</text>
<text x="232.9" y="131.5">18</text>
<text x="241.4" y="131.2">Zawleczka 5x45</text>
<text x="319.3" y="131.2">1</text>
<text x="332.5" y="131.2">ISO 1234</text>
<text x="361.4" y="131.2">S235JR</text>
<text x="233" y="138.4">17</text>
<text x="241.6" y="138.4">Nakretka</text>
<text x="319.5" y="138.4">1</text>
<text x="361.3" y="138">S235JR</text>
<text x="232.9" y="145.3">16</text>
<text x="241.7" y="145.4">Podkladka</text>
<text x="319.7" y="145.3">1</text>
<text x="328.4" y="145.3">ISO 7089</text>
<text x="351.4" y="145.3">24</text>
<text x="361.2" y="145">S235JR</text>
<text x="232.9" y="152.3">15</text>
<text x="241.4" y="152.3">Sruba M10x20</text>
<text x="319" y="152.3">2</text>
<text x="361.1" y="152.1">S235JR</text>
<text x="232.8" y="159">14</text>
<text x="241.4" y="159.2">Kolek ustalajacy 10x60</text>
<text x="319.7" y="159.3">1</text>
<text x="365.1" y="159.2">NC6</text>
<text x="232.9" y="166.2">13</text>
<text x="241.6" y="166">Wkret M4x14</text>
<text x="318.7" y="166.2">4</text>
<text x="361.6" y="166.1">S235JR</text>
<text x="232.8" y="173.3">12</text>
<text x="241.5" y="173.1">Sprezyna naciskowa</text>
<text x="319.2" y="172.9">1</text>
<text x="331.5" y="173.5">DIN 17223</text>
<text x="360.3" y="173.3">AISI 302</text>
<text x="233.4" y="180.1">11</text>
<text x="241" y="180.1">Tulejka prowadzaca</text>
<text x="319.5" y="180.3">1</text>
<text x="332.2" y="180.3">T14.01.11</text>
<text x="365.4" y="180.3">NC6</text>
<text x="232.9" y="187.4">10</text>
<text x="240.9" y="187.1">Tulej</text>
<text x="319.1" y="187.3">1</text>
<text x="331.7" y="187.2">T14.01.10</text>
<text x="361.8" y="187.4">S235JR</text>
<text x="233.2" y="193.9">9</text>
<text x="241.1" y="194.2">Trzpien</text>
<text x="319.3" y="194.4">1</text>
<text x="331.6" y="194.4">T14.01.09</text>
<text x="361.6" y="194.2">S235JR</text>
<text x="233.4" y="201.2">8</text>
<text x="241.4" y="201.2">Uchwyt</text>
<text x="319.7" y="201.3">1</text>
<text x="331.2" y="201">T14.01.08</text>
<text x="361.5" y="201.2">S235JR</text>
<text x="233.4" y="208.3">7</text>
<text x="240.9" y="208.1">Tulej</text>
<text x="319.6" y="208.1">1</text>
<text x="331" y="207.9">T14.01.07</text>
<text x="361.1" y="208.2">S235JR</text>
<text x="233.1" y="215.3">6</text>
<text x="241.3" y="215.3">Sworzen M24</text>
<text x="319.7" y="215.4">1</text>
<text x="331.2" y="215">T14.01.06</text>
<text x="361.4" y="215.1">S235JR</text>
<text x="233.1" y="222.5">5</text>
<text x="240.9" y="222.2">Tulejka</text>
<text x="319.6" y="222.4">1</text>
<text x="331" y="222">T14.01.05</text>
<text x="364.9" y="222.2">NC6</text>
<text x="233.2" y="229">4</text>
<text x="241" y="229.2">Tulejka kolnierzowa</text>
<text x="318.9" y="228.8">2</text>
<text x="330.8" y="229.2">T14.01.04</text>
<text x="361.3" y="229.2">S235JR</text>
<text x="233.2" y="236.1">3</text>
<text x="241.3" y="236.2">Korpus</text>
<text x="319.4" y="235.8">1</text>
<text x="331" y="236">T14.01.03</text>
<text x="361.5" y="236">S235JR</text>
<text x="233.3" y="243.1">2</text>
<text x="241.4" y="243.2">Plyta</text>
<text x="319.5" y="243.3">1</text>
<text x="331.3" y="243">T14.01.02</text>
<text x="361.3" y="243.1">S235JR</text>
<text x="234" y="250.2">1</text>
<text x="241.3" y="250.2">Plyta</text>
<text x="319.5" y="250.2">1</text>
<text x="332" y="250.1">T14.01.01</text>
<text x="361.3" y="250">S235JR</text>
</g>
<g font-size="3.6">
<text x="328.6" y="123.9">BS EN ISO 13337</text>
<text x="328.1" y="136.1">PN-86/M-82159 K</text>
<text x="336" y="139.6">KM24x2</text>
<text x="329.9" y="151.7">PN-87/M-82302</text>
<text x="328.9" y="158.8">BS EN ISO 13337</text>
<text x="332.7" y="164.2">DIN EN ISO</text>
<text x="334.6" y="167.8">7046-1 H</text>
<text x="232.2" y="256.3">Nr</text>
<text x="316.4" y="256.3">L-ba</text>
<text x="363" y="257.9">Material</text>
<text x="400.2" y="257.9">Uwagi</text>
<text x="232.2" y="259.9">poz.</text>
<text x="315.6" y="260">sztuk</text>
<text x="328.3" y="258.2">Nr rysunku/normy</text>
<text x="383" y="258">Masa</text>
<text x="231.3" y="266.4">Konstruowal</text>
<text x="261.1" y="266.4">K.Kolano</text>
<text x="350.9" y="265.6">Wydzial</text>
<text x="231.3" y="273.7">Sprawdzil</text>
<text x="261.2" y="273.6">B.Stepien</text>
<text x="231.1" y="279.7">Podzialka</text>
<text x="251.1" y="279.4">Nazwa</text>
<text x="325.8" y="279.4">Material</text>
<text x="346.1" y="279.6">Masa</text>
<text x="365.8" y="279.6">Nr rysunku</text>
</g>
<g font-size="3.4">
<text x="116.6" y="13.6">3</text>
<text x="115.7" y="28.6">16</text>
<text x="223.9" y="25.7">11</text>
<text x="91.6" y="33.3">15</text>
<text x="224.9" y="38.7">1</text>
<text x="115.7" y="42.5">17</text>
<text x="378.3" y="45.8">14</text>
<text x="224.9" y="51.2">2</text>
<text x="115.7" y="56.4">18</text>
<text x="224.9" y="63.9">5</text>
<text x="115.5" y="69.3">10</text>
<text x="103.8" y="77.8" transform="rotate(-90 103.8 77.8)">242</text>
<text x="224.9" y="77.1">2</text>
<text x="115.5" y="83.2">12</text>
<text x="224.9" y="90.9">4</text>
<text x="287.8" y="94.9">13</text>
<text x="116.5" y="97.3">8</text>
<text x="224.9" y="104.2">3</text>
<text x="115.5" y="111">19</text>
<text x="139.2" y="140.8">9</text>
<text x="59.3" y="156">134</text>
<text x="182.6" y="156.3">134</text>
<text x="170.4" y="162.8">(183)</text>
</g>
<g font-size="3.2">
<text x="171.8" y="21.3">⌀22 H7/n6</text>
<text x="369.6" y="73.6">⌀10 H7/n6</text>
<text x="136.5" y="78.5">⌀28 H7/e8</text>
<text x="139.2" y="86.1">⌀40 H7/n6</text>
<text x="189.4" y="88.1">⌀12 H7/e8</text>
<text x="191.7" y="114.2">⌀22 H7/n6</text>
<text x="81.3" y="142.3">⌀18</text>
<text x="169.7" y="140.9">⌀12 H7/e8</text>
<text x="161.5" y="148.5">⌀22 H7/n6</text>
</g>
</svg>
